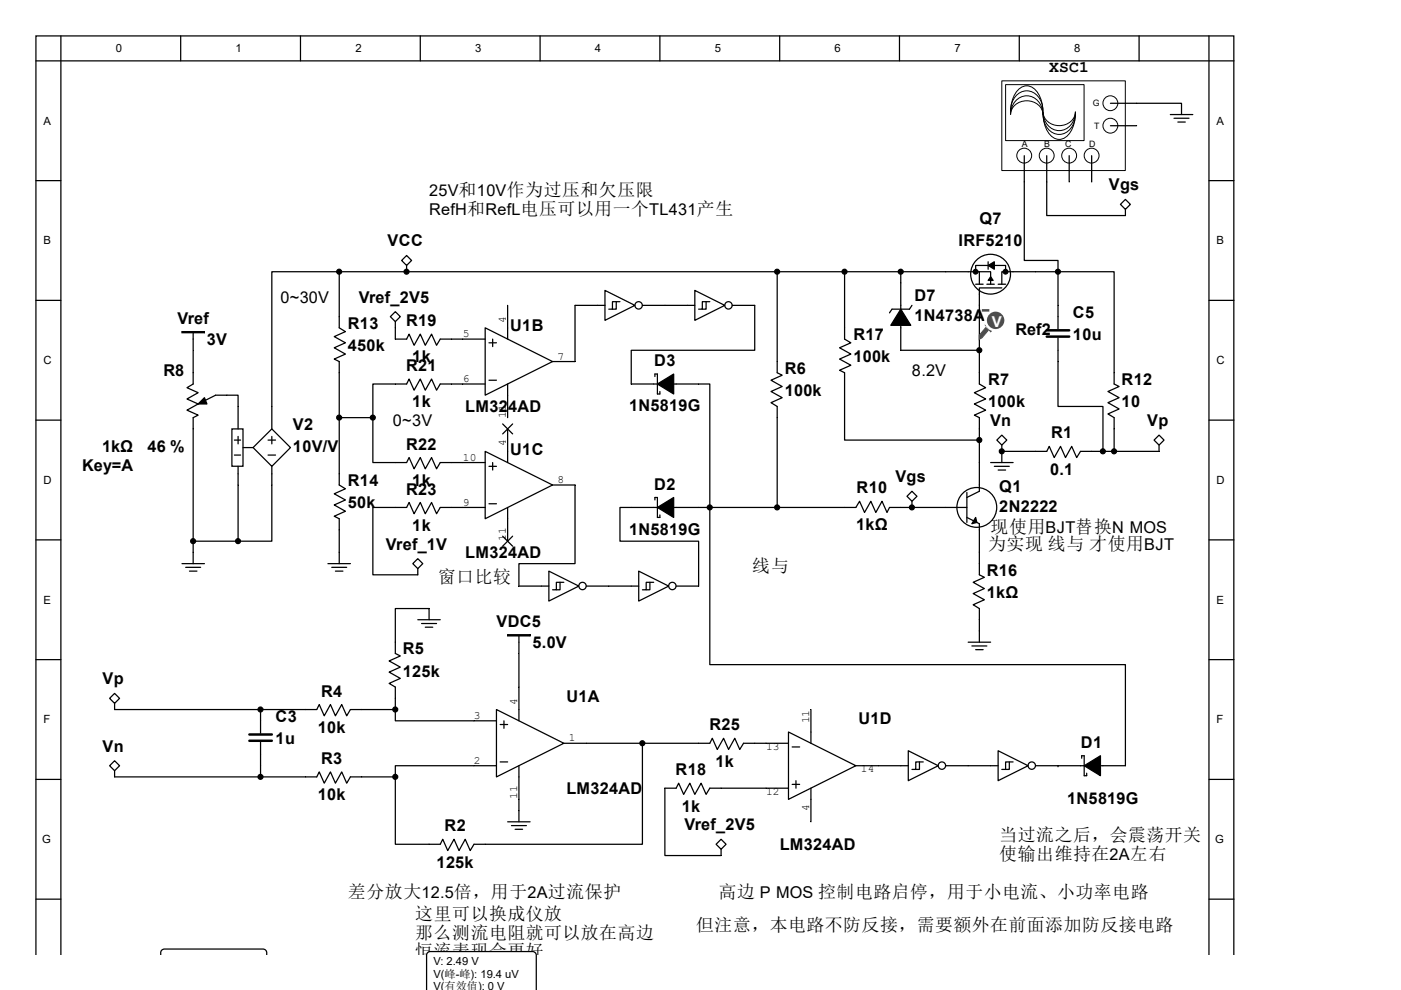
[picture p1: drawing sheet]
<svg xmlns="http://www.w3.org/2000/svg" width="297mm" height="210mm" viewBox="0 0 297 210" stroke-linecap="round" stroke-linejoin="round" font-family="sans-serif">
<g fill="none" stroke="#000" stroke-width=".26">
<path d="M7.6 12.9h254M12.9 7.6v194.8M38.3 7.6v5.3M63.7 7.6v5.3M89.1 7.6v5.3M114.5 7.6v5.3M139.9 7.6v5.3M165.3 7.6v5.3M190.7 7.6v5.3M216.1 7.6v5.3M241.5 7.6v5.3M256.3 7.6v194.8"/>
<path d="M7.6 38.3h5.3M256.3 38.3h5.3M200.5 57.6h7.1v2.7M206.9 57.6v-1.3h6.3v1.3M207.6 57.6h2.4v2.7M209.5 55.5v1.6M219.6 57.6h-7.2v2.7M7.6 63.7h5.3M41 70.6v10.8l-1.4 .8 2.4 1.1-2.4 1.3 2.4 1.1-2.4 1.3 2.4 1.1-1 .5v30.9M71.9 67.2v2.3l1.3 .8-2.3 1.1 2.3 1.3-2.3 1.1 2.3 1.3-2.3 1.1 1 .5v2.4M206.9 60.3h1.5M207.6 79.1v2.3l1.4 .8-2.4 1.1 2.4 1.3-2.4 1.1 2.4 1.3-2.4 1.1 1 .5v2.4"/>
<path d="M209.2 60.3h1.6M211.6 60.3h1.6M212.4 61.1h-4.8v3.7M236.2 79.1v2.3l1.1 .6-2.4 1 2.4 1.3-2.4 1.1 2.4 1.3-2.4 1.1 1.3 .8v2.4M256.3 63.7h5.3M7.6 89.1h5.3M42 85.7l3.7-1.9h4.8v7.2M49.2 91h2.3v7.9h-2.3zM49.7 96.5h1.3M49.7 93.3h1.3M50.5 98.9v15.9h-9.5M50.5 92.6v1.5"/>
<path d="M51.5 94.9h2.2M53.7 94.9l3.9-3.9 4 3.9-4 4zM56.8 96.5h1.6M56.8 93.3h1.6M57.6 98.9v15.9h-7.1M57.6 86.2v4.8M57.6 92.6v1.5M210 98.1h4.8M210.8 98.9h3.2M211.6 99.7h1.6M212.4 95.7v2.4M256.3 89.1h5.3"/>
<path d="M7.6 114.5h5.3M38.6 119.5h4.7M69.5 119.5h4.8M71.9 100.5v2.4l1.3 .8-2.3 1 2.3 1.3-2.3 1.1 2.3 1.3-2.3 1.1 1 .5v9.5M256.3 114.5h5.3M7.6 139.9h5.3M39.4 120.3h3.1M40.2 121.1h1.6M70.3 120.3h3.2M71.1 121.1h1.6M88.6 131.4h4.7M89.4 132.2h3.2"/>
<path d="M90.2 133h1.6M91 131.4v-2.3h-7.2v9.5l1.1 .5-2.4 1.1 2.4 1.3-2.4 1.1 2.4 1.3-2.4 1 1.3 .8v2.4M205.3 136.2h4.7M206.1 137h3.1M206.9 137.8h1.5M207.6 133.8v2.4M256.3 139.9h5.3M23.2 148.1l1.1-1 1.1 1-1.1 1.1zM24.3 149.2v1.3M64.8 150.5h2.4l.5-1.1 1 2.4 1.4-2.4 1 2.4 1.4-2.4 1 2.4 .8-1.3h2.4M7.6 165.3h5.3M23.2 162.4l1.1-1 1.1 1-1.1 1.1z"/>
<path d="M24.3 163.5v1.3M64.8 164.8h2.4l.5-1.1 1 2.4 1.4-2.4 1 2.4 1.4-2.4 1 2.4 .8-1.3h2.4M91 179.1h2.3l.6-1.1 1 2.4 1.4-2.4 1 2.4 1.3-2.4 1.1 2.4 .8-1.3h2.4M256.3 165.3h5.3M7.6 190.7h5.3M256.3 190.7h5.3M7.6 202.4v-194.8h254v194.8"/>
<circle cx="210" cy="58.2" r="4.2"/>
</g>
<g fill="#000" stroke="#000" stroke-width=".26">
<path d="M210 58.7l.6 .8h-1.1z" fill-rule="evenodd"/>
<path d="M209.5 56.3l1.3-.8v1.6z" fill-rule="evenodd"/>
<path d="M38.6 70.3v.3h4.7v-.3z" fill-rule="evenodd"/>
<path d="M42 85.7l1.3-1.4 .6 1.4z" fill-rule="evenodd"/>
<circle cx="40.9" cy="114.8" r=".52"/>
<circle cx="50.5" cy="114.8" r=".52"/>
</g>
<g fill="#000" stroke="#000" stroke-width=".21">
<circle cx="206.8" cy="57.6" r=".52"/>
<circle cx="213.2" cy="57.6" r=".52"/>
</g>
<path d="M212.4 17.2h26.2v19h-26.2z" fill="#fff"/>
<path d="M212.4 17.1h26.2v19.1h-26.2z" fill="none" stroke="#000" stroke-width=".21"/>
<circle cx="217.2" cy="33" r="1.58" fill="#fff" stroke="#000" stroke-width=".21"/>
<path d="M217.2 33v3.2" fill="none" stroke="#000" stroke-width=".26"/>
<circle cx="221.9" cy="33" r="1.58" fill="#fff" stroke="#000" stroke-width=".21"/>
<path d="M221.9 33v3.2" fill="none" stroke="#000" stroke-width=".26"/>
<circle cx="235.4" cy="21.9" r="1.58" fill="#fff" stroke="#000" stroke-width=".21"/>
<path d="M235.4 21.9h3.2" fill="none" stroke="#000" stroke-width=".26"/>
<circle cx="235.4" cy="26.7" r="1.58" fill="#fff" stroke="#000" stroke-width=".21"/>
<path d="M235.4 26.7h3.2" fill="none" stroke="#000" stroke-width=".26"/>
<path d="M213.2 18h16.6v11.8h-16.6z" fill="#fff"/>
<path d="M213.2 17.9h16.6v11.9h-16.6zM214.3 23.7a5.5 5.5 0 0 1 2.8-5.4 2.88 2.88 0 0 1 3.2 1.9 7.8 7.8 0 0 1 .8 3.5" fill="none" stroke="#000" stroke-width=".21"/>
<circle cx="226.7" cy="33" r="1.58" fill="#fff" stroke="#000" stroke-width=".21"/>
<path d="M226.7 33v3.2" fill="none" stroke="#000" stroke-width=".26"/>
<circle cx="231.4" cy="33" r="1.58" fill="#fff" stroke="#000" stroke-width=".21"/>
<g fill="none" stroke="#000" stroke-width=".26">
<path d="M217.2 36.2v19h7.1v2.4h-4.7M221.9 36.2v9.5h16.7v-1.3M226.7 36.2v2.4M231.5 33v5.6M238.6 21.9h11.9v2.4M238.6 26.7h2.4M248.1 24.3h4.8M248.9 25.1h3.2M249.7 25.9h1.6M71.9 57.6h92.9M85.2 55.2l1-1 1.1 1-1.1 1.1zM86.2 57.6h.1"/>
<path d="M86.2 56.3v1.3M164.8 57.6v21.5l1 .5-2.3 1 2.3 1.4-2.3 1 2.3 1.3-2.3 1.1 1.3 .8v21.4M164.8 57.6h14.3v14.3l1.3 .8-2.4 1.1 2.4 1.3-2.4 1.1 2.4 1.3-2.4 1 1.1 .6v14.2h28.5v-2.3M179.1 57.6h11.9v16.7h16.6M191 57.6h9.5M237.5 43.3l1.1-1 1.1 1-1.1 1.1zM71.9 79.1v21.4M71.9 67.2v-9.6h-14.3v28.6M82.8 67.2l1-1.1 1.1 1.1-1.1 1zM83.8 68.2v3.7h2.4l.5-1 1.1 2.3 1.3-2.3 1.1 2.3 1.3-2.3 1.1 2.3 .7-1.3h9.6M102.9 69.5l14.3 7.2-14.3 7.1zM103.7 72.7h1.6"/>
<path d="M104.5 71.9v1.6M107.6 64.8v7.1M128.3 61.6l6.3 3.2-6.3 3.1zM128.3 64.8h-6.4v11.9h-4.7M130.7 64v1.6h-.8M131.4 64h-1.5v1.6h-.8M136.2 64.8h11.1M138.9 79.9v-.6h.5v4.3h.5v-.6M147.3 61.6l6.4 3.2-6.4 3.1zM149.7 64v1.6h-.8M150.5 64h-1.6v1.6h-.8M155.3 64.8h4.7v9.5h-26.2v7.1h16.7v26.2"/>
<path d="M193.4 64.8l-.6 .8h-3.7l-.5 .8M207.6 64.8v14.3M224.3 69.8v-12.2h11.9v21.5M224.3 71.6v14.6h9.5v9.5M71.9 88.6h7.2v9.5h7.1l.5-1.1 1.1 2.4 1.3-2.4 1.1 2.4 1.3-2.4 1.1 2.4 .7-1.3h9.6M102.9 95.7l14.3 7.2-14.3 7.1zM102.9 81.4h-9.6l-.7 1.4-1.1-2.4-1.3 2.4-1.1-2.4-1.3 2.4-1.1-2.4-.5 1h-7.1v7.2M103.7 80.6h1.6M103.7 98.9h1.6M104.5 98.1v1.6M106.6 89.9l2.1 2.1M107.6 81.4v7.2"/>
<path d="M107.6 91v7.1M108.7 89.9l-2.1 2.1M207.6 93.3v10.9l-2.6 1.3M211.3 93.3l1.1-1 1.1 1-1.1 1.1zM212.4 95.7h9.5l.6-1 1 2.3 1.3-2.3 1.1 2.3 1.3-2.3 1.1 2.3 .8-1.3h7.1M212.4 95.7h.1M212.4 94.4v1.3M236.2 91v4.7M244.7 93.3l1-1 1.1 1-1.1 1.1zM245.7 94.4v1.3h-9.5M87.5 119.5l1.1-1 1 1-1 1.1zM102.9 107.6h-9.6l-.7 1.4-1.1-2.4-1.3 2.4-1.1-2.4-1.3 2.4-1.1-2.4-.5 1h-7.1v14.3h9.5v-1.3"/>
<path d="M103.7 106.8h1.6M106.6 113.7l2.1 2.1M107.6 107.6v7.2M108.7 113.7l-2.1 2.1M117.2 102.9h4.7v16.6h-11.9v4.8h6.4M138.9 106v-.5h.5v4.2h.5v-.5M150.5 107.6v33.4h88.1v21.4h-19M150.5 107.6h-19.1v7.2h16.7v9.5h-4.7M150.5 107.6h31l.7-1.3 1.1 2.4 1.3-2.4 1.1 2.4 1.3-2.4 1.1 2.4 .5-1.1h16.4M192.3 105.3l1.1-1.1 1 1.1-1 1zM193.4 107.6h.1M193.4 106.3v1.3"/>
<path d="M205 109.7l2.6 1.4v10.8l1.1 .5-2.4 1.1 2.4 1.3-2.4 1.1 2.4 1.3-2.4 1.1 1.3 .8v4.7M205 104.5v6.3M110 134.9v18M116.4 121.1l6.3 3.2-6.3 3.2zM118.7 123.5v1.6h-.7M119.5 123.5h-1.5v1.6h-.8M124.3 124.3h11.1M135.4 121.1l6.4 3.2-6.4 3.2zM137.8 123.5v1.6h-.8M138.6 123.5h-1.6v1.6h-.8M24.3 150.5h40.5M55.2 150.5v5"/>
<path d="M55.2 157.4v7.4M83.8 150.5v2.4h21.5M83.8 148.1v2.4h-7.1M105.3 150.5l14.2 7.1-14.2 7.2zM106 153.7h1.6M106.8 152.9v1.6M119.5 157.6h16.7v21.5h-33.3M136.2 157.6h14.3l.5-1 1.1 2.4 1.3-2.4 1.1 2.4 1.3-2.4 1 2.4 .8-1.4h9.6M167.2 155.3l14.3 7.1-14.3 7.1zM168 158.4h1.5M171.9 150.5v7.1M192.6 159.2l6.3 3.2-6.3 3.2z"/>
<path d="M211.6 159.2l6.4 3.2-6.4 3.2zM24.3 164.8h40.5M83.8 164.8v14.3h7.2M105.3 162.4h-21.5v2.4h-7.1M106 161.6h1.6M107.6 174.3h4.8M108.4 175.1h3.2M109.2 175.9h1.6M110 162.4v11.9M151.8 179.1l1.1-1.1 1 1.1-1 1zM167.2 167.2h-16.7l-.8 1.3-1-2.4-1.4 2.4-1-2.4-1.4 2.4-1-2.4-.5 1.1h-2.4v14.3h11.9v-1.4M168 166.4h1.5"/>
<path d="M168.8 165.6v1.6M171.9 167.2v7.1M181.5 162.4h11.1M194.9 161.6v1.6h-.7M195.7 161.6h-1.5v1.6h-.8M200.5 162.4h11.1M214 161.6v1.6h-.8M214.8 161.6h-1.6v1.6h-.8M224.3 162.4h.1M229.3 160.8v-.5h.6v4.2h.5v-.5"/>
<circle cx="135.4" cy="64.8" r=".78"/>
<circle cx="154.4" cy="64.8" r=".78"/>
<circle cx="207.1" cy="107.6" r="4.2"/>
<circle cx="123.5" cy="124.3" r=".78"/>
<circle cx="142.6" cy="124.3" r=".78"/>
<circle cx="199.7" cy="162.4" r=".78"/>
<circle cx="218.8" cy="162.4" r=".78"/>
</g>
<path d="M214.3 23.5a3.7 3.7 0 0 1 4.1-4.2 4 4 0 0 1 2.7 4.2M215.3 21.5a3.3 3.3 0 0 1 3.5-1 3.3 3.3 0 0 1 2.3 3v.8a3.5 3.5 0 0 0-5.3-2.4 2.84 2.84 0 0 0-1.5 2.4 4.3 4.3 0 0 1 1-2.8zM221.1 24a5.5 5.5 0 0 0 2.9 5.5 2.88 2.88 0 0 0 3.2-1.9 7.8 7.8 0 0 0 .8-3.6M221.1 24.3a3.9 3.9 0 0 0 3.5 4.2 3.9 3.9 0 0 0 3.4-4.2M221.1 23.7a3.5 3.5 0 0 0 5.9 2.1 2.69 2.69 0 0 0 1-2.1 3.5 3.5 0 0 1-1.6 3.4 3.5 3.5 0 0 1-3.7-.1 4.1 4.1 0 0 1-1.6-3.3z" fill="none" stroke="#000" stroke-width=".21"/>
<path d="M221.9 70.1h4.8M221.9 71.4h4.8M52.9 155.8h4.7M52.9 157.1h4.7" fill="none" stroke="#000" stroke-width=".53"/>
<g fill="#000" stroke="#000" stroke-width=".26">
<path d="M191 65.6l2.1 3.4h-4.2z" fill-rule="evenodd"/>
<path d="M139.4 81.4l3.4-2.1v4.3z" fill-rule="evenodd"/>
<path d="M139.4 107.6l3.4-2.1v4.2z" fill-rule="evenodd"/>
<path d="M206.9 109.7l.2 1.1-1 .3z" fill-rule="evenodd"/>
<path d="M107.6 134.6v.3h4.8v-.3z" fill-rule="evenodd"/>
<path d="M229.9 162.4l3.4-2.1v4.2z" fill-rule="evenodd"/>
<circle cx="71.9" cy="57.6" r=".52"/>
<circle cx="86.2" cy="57.6" r=".52"/>
<circle cx="164.8" cy="57.6" r=".52"/>
<circle cx="179.1" cy="57.6" r=".52"/>
<circle cx="191" cy="57.6" r=".52"/>
<circle cx="224.3" cy="57.6" r=".52"/>
<circle cx="207.6" cy="74.3" r=".52"/>
<circle cx="71.9" cy="88.6" r=".52"/>
<circle cx="79" cy="88.6" r=".52"/>
<circle cx="207.6" cy="93.3" r=".52"/>
<circle cx="212.4" cy="95.7" r=".52"/>
<circle cx="233.8" cy="95.7" r=".52"/>
<circle cx="236.2" cy="95.7" r=".52"/>
<circle cx="150.5" cy="107.6" r=".52"/>
<circle cx="164.8" cy="107.6" r=".52"/>
<circle cx="193.3" cy="107.6" r=".52"/>
<circle cx="55.2" cy="150.5" r=".52"/>
<circle cx="83.8" cy="150.5" r=".52"/>
<circle cx="136.2" cy="157.6" r=".52"/>
<circle cx="55.2" cy="164.8" r=".52"/>
<circle cx="83.8" cy="164.8" r=".52"/>
</g>
<path d="M209 69.5l.5 .6-1.3 1.5-.6 .3v-.8z" fill-rule="evenodd" fill="#505050"/>
<path d="M209 69.5l.5 .6-1.3 1.5-.6 .3v-.8z" fill="none" stroke="#505050" stroke-width=".26"/>
<path d="M209 69h.2l1.1 1.1-.3 .2z" fill-rule="evenodd" fill="#505050"/>
<path d="M209 69h.2l1.1 1.1-.3 .2z" fill="none" stroke="#505050" stroke-width=".26"/>
<circle cx="211.1" cy="67.9" r="2.12" fill="#505050"/>
<circle cx="211.1" cy="67.9" r="2.12" fill="none" stroke="#fff" stroke-width=".53"/>
<path d="M208.2 65.8h1.6" fill="none" stroke="#505050" stroke-width=".53"/>
<g fill="#fff" stroke="#000" stroke-width=".26">
<path d="M34.3 201.5l.6-.2h20.8a.79 .79 0 0 1 .8 1.1h-22.4z" fill-rule="evenodd"/>
<path d="M90.7 202l.5-.2h21.7a.79 .79 0 0 1 .8 .8v7.4h-23.3v-7.4z" fill-rule="evenodd"/>
</g>
<g font-size="3.8">
<text x="210" y="113.1">现使用BJT替换N MOS</text>
<text x="209.5" y="116.6">为实现 线与 才使用BJT</text>
<text x="92.8" y="123.7">窗口比较</text>
<text x="159.5" y="121.3">线与</text>
<text x="211.9" y="178.5">当过流之后，会震荡开关</text>
<text x="211.9" y="182.4">使输出维持在2A左右</text>
<text x="73.8" y="190.4">差分放大12.5倍，用于2A过流保护</text>
<text x="152.4" y="190.4">高边 P MOS 控制电路启停，用于小电流、小功率电路</text>
<text x="88" y="195.1">这里可以换成仪放</text>
<text x="147.6" y="197.5">但注意，本电路不防反接，需要额外在前面添加防反接电路</text>
<text x="88" y="199.1">那么测流电阻就可以放在高边</text>
<text x="88" y="203.1">恒流表现会更好</text>
</g>
<g font-size="3.5">
<text x="222.4" y="15.2">XSC1</text>
<text x="91" y="41.7">25V和10V作为过压和欠压限</text>
<text x="235.1" y="40.4">Vgs</text>
<text x="91" y="45.6">RefH和RefL电压可以用一个TL431产生</text>
<text x="207.7" y="47.5">Q7</text>
<text x="82.2" y="52.3">VCC</text>
<text x="203.2" y="52.3">IRF5210</text>
<text x="59.5" y="64.2">0~30V</text>
<text x="76.1" y="64.2">Vref_2V5</text>
<text x="193.9" y="63.9">D7</text>
<text x="37.6" y="68.7">Vref</text>
<text x="73.8" y="69.7">R13</text>
<text x="86.1" y="69.2">R19</text>
<text x="108.2" y="70.3">U1B</text>
<text x="193.9" y="68.1">1N4738A</text>
<text x="227.5" y="67.4">C5</text>
<text x="43.9" y="73.2">3V</text>
<text x="73.8" y="74.5">450k</text>
<text x="87.4" y="76.9">1k</text>
<text x="138.7" y="77.7">D3</text>
<text x="180.9" y="72.1">R17</text>
<text x="180.9" y="76.9">100k</text>
<text x="227.5" y="72.1">10u</text>
<text x="34.6" y="79.8">R8</text>
<text x="86.1" y="78.7">R21</text>
<text x="166.4" y="79.2">R6</text>
<text x="193.4" y="79.8">8.2V</text>
<text x="209.5" y="81.6">R7</text>
<text x="237.8" y="81.6">R12</text>
<text x="87.4" y="86.4">1k</text>
<text x="98.6" y="87.5">LM324AD</text>
<text x="133.4" y="87.2">1N5819G</text>
<text x="166.4" y="84">100k</text>
<text x="209.5" y="86.4">100k</text>
<text x="237.8" y="86.4">10</text>
<text x="21.6" y="95.9">1kΩ</text>
<text x="31.3" y="95.9">46 %</text>
<text x="62.1" y="91.2">V2</text>
<text x="62.1" y="95.9">10V/V</text>
<text x="83.3" y="90.4">0~3V</text>
<text x="86.1" y="95.4">R22</text>
<text x="209.9" y="90.4">Vn</text>
<text x="222.8" y="93">R1</text>
<text x="243.2" y="90.4">Vp</text>
<text x="17.4" y="99.9">Key=A</text>
<text x="108.2" y="96.5">U1C</text>
<text x="222.6" y="100.7">0.1</text>
<text x="73.8" y="103.1">R14</text>
<text x="73.8" y="107.8">50k</text>
<text x="86.1" y="104.9">R23</text>
<text x="87.4" y="103.1">1k</text>
<text x="138.7" y="103.9">D2</text>
<text x="181.6" y="104.6">R10</text>
<text x="189.8" y="102.3">Vgs</text>
<text x="211.9" y="104.4">Q1</text>
<text x="87.4" y="112.6">1k</text>
<text x="133.4" y="113.4">1N5819G</text>
<text x="181.5" y="112.3">1kΩ</text>
<text x="211.9" y="108.6">2N2222</text>
<text x="81.8" y="116.6">Vref_1V</text>
<text x="98.6" y="118.4">LM324AD</text>
<text x="209.2" y="122.1">R16</text>
<text x="209.2" y="126.9">1kΩ</text>
<text x="105.3" y="133">VDC5</text>
<text x="112.9" y="137.5">5.0V</text>
<text x="85.4" y="138.8">R5</text>
<text x="85.4" y="143.6">125k</text>
<text x="21.8" y="145.1">Vp</text>
<text x="68.1" y="147.8">R4</text>
<text x="120.1" y="148.8">U1A</text>
<text x="58.4" y="153.1">C3</text>
<text x="67.4" y="155.4">10k</text>
<text x="150.4" y="154.9">R25</text>
<text x="182" y="153.6">U1D</text>
<text x="21.8" y="159.4">Vn</text>
<text x="58.4" y="157.8">1u</text>
<text x="229.2" y="158.6">D1</text>
<text x="68.1" y="162.1">R3</text>
<text x="143.3" y="164.4">R18</text>
<text x="151.7" y="162.6">1k</text>
<text x="67.4" y="169.7">10k</text>
<text x="120.1" y="168.4">LM324AD</text>
<text x="144.5" y="172.1">1k</text>
<text x="226.2" y="170.5">1N5819G</text>
<text x="94.3" y="176.4">R2</text>
<text x="145.1" y="176.1">Vref_2V5</text>
<text x="92.6" y="184">125k</text>
<text x="165.3" y="180.3">LM324AD</text>
</g>
<text font-size="3.4" x="215.3" y="71.1">Ref2</text>
<text font-size="3.2" fill="#fff" x="210.3" y="69.3">V</text>
<g font-size="2.4">
<text x="24.5" y="11.1">0</text>
<text x="49.9" y="11.1">1</text>
<text x="75.3" y="11.1">2</text>
<text x="100.7" y="11.1">3</text>
<text x="126.1" y="11.1">4</text>
<text x="151.5" y="11.1">5</text>
<text x="176.9" y="11.1">6</text>
<text x="202.3" y="11.1">7</text>
<text x="227.7" y="11.1">8</text>
<text x="9.2" y="26.4">A</text>
<text x="257.9" y="26.4">A</text>
<text x="9.2" y="51.8">B</text>
<text x="257.9" y="51.8">B</text>
<text x="98.1" y="71.5">5</text>
<text x="107.2" y="68.5" transform="rotate(-90 107.2 68.5)">4</text>
<text x="9.2" y="77.2">C</text>
<text x="118.2" y="76.3">7</text>
<text x="257.9" y="77.2">C</text>
<text x="98.1" y="81">6</text>
<text x="107.2" y="88.6" transform="rotate(-90 107.2 88.6)">11</text>
<text x="107.2" y="94.7" transform="rotate(-90 107.2 94.7)">4</text>
<text x="98.1" y="97.7">10</text>
<text x="9.2" y="102.6">D</text>
<text x="98.1" y="107.2">9</text>
<text x="118.2" y="102.5">8</text>
<text x="257.9" y="102.6">D</text>
<text x="107.2" y="114.8" transform="rotate(-90 107.2 114.8)">11</text>
<text x="9.2" y="128">E</text>
<text x="257.9" y="128">E</text>
<text x="109.6" y="149.4" transform="rotate(-90 109.6 149.4)">4</text>
<text x="9.2" y="153.4">F</text>
<text x="100.5" y="152.5">3</text>
<text x="171.5" y="153.4" transform="rotate(-90 171.5 153.4)">11</text>
<text x="257.9" y="153.4">F</text>
<text x="120.6" y="157.2">1</text>
<text x="162.4" y="159">13</text>
<text x="100.5" y="162">2</text>
<text x="182.5" y="163.8">14</text>
<text x="109.6" y="169.5" transform="rotate(-90 109.6 169.5)">11</text>
<text x="162.4" y="168.5">12</text>
<text x="171.5" y="172.1" transform="rotate(-90 171.5 172.1)">4</text>
<text x="8.9" y="178.8">G</text>
<text x="257.6" y="178.8">G</text>
<text x="91.9" y="204.7">V: 2.49 V</text>
<text x="91.9" y="207.4">V(峰-峰): 19.4 uV</text>
<text x="91.9" y="210">V(有效值): 0 V</text>
</g>
<g font-size="1.9">
<text x="231.7" y="22.5">G</text>
<text x="232" y="27.3">T</text>
<text x="216.6" y="31.2">A</text>
<text x="221.4" y="31.2">B</text>
<text x="225.9" y="31.2">C</text>
<text x="230.9" y="31.2">D</text>
</g>
</svg>
